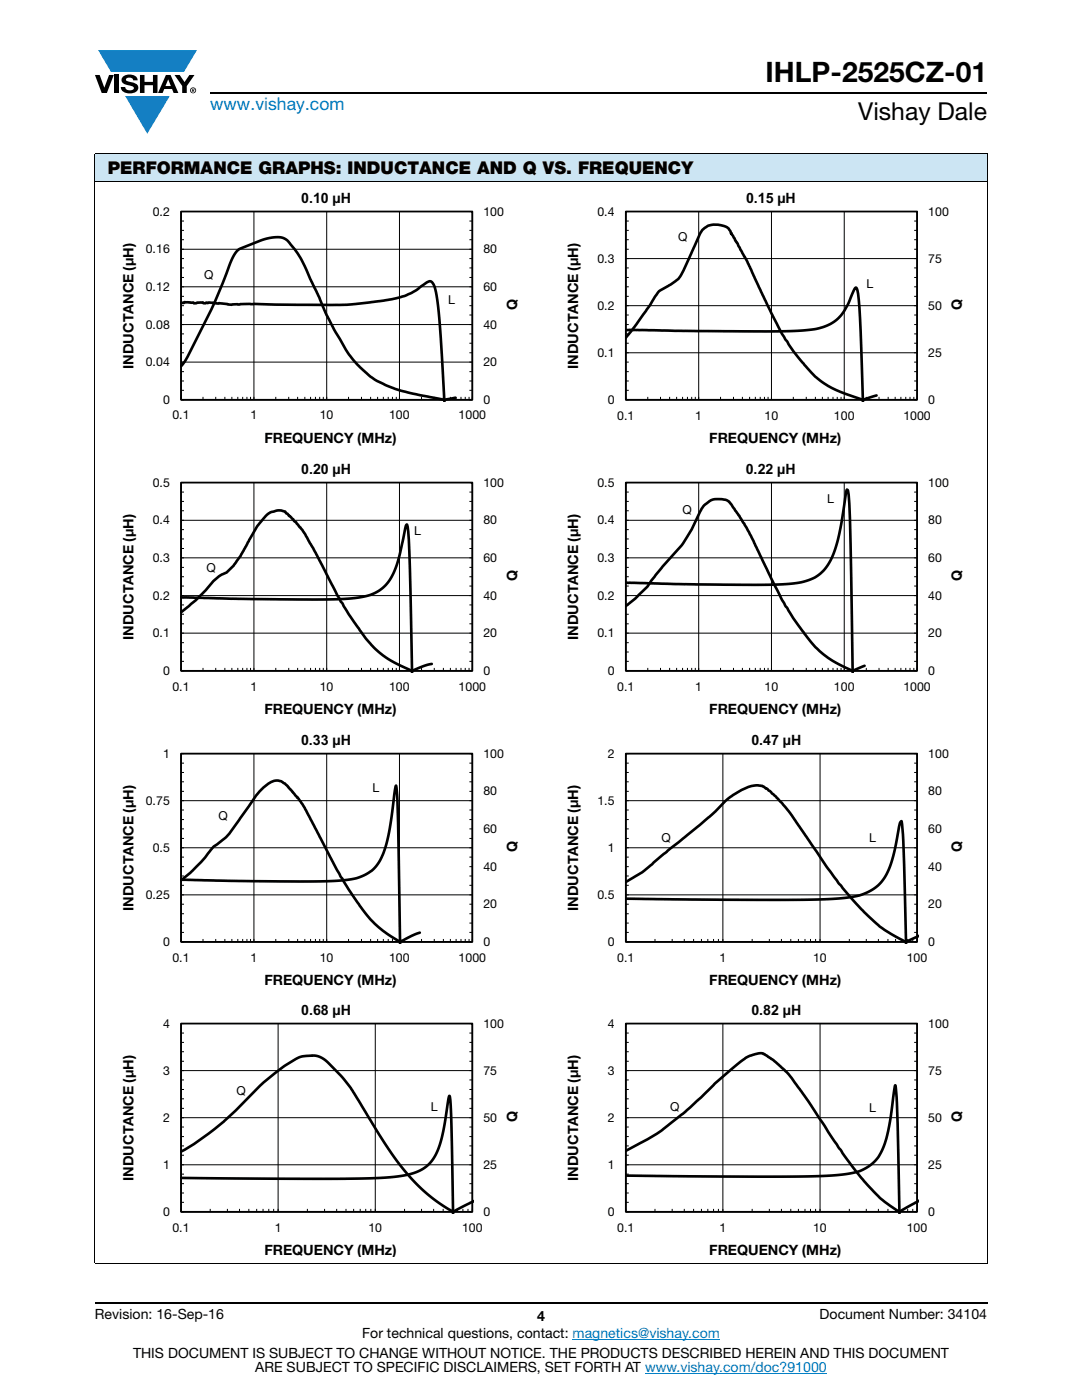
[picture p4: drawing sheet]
<svg xmlns="http://www.w3.org/2000/svg" width="216mm" height="279mm" viewBox="0 0 216 279" stroke-linecap="round" stroke-linejoin="round" font-family="sans-serif">
<g fill="#147fc3">
<path d="M19.6 10h19.7l-2.6 4.3h-1.1h-13.5z"/>
<path d="M25 19.2h8.9l-4.5 7.5z"/>
</g>
<g fill="#000">
<path d="M18.9 15h1l.9 2.5 1-2.5h.9l-1.4 3.6h-1zM22.9 15h.9v3.6h-.9zM24.6 15.3a2.1 2.1 0 0 1 2.8 .3l.1 .4h-.9a.79 .79 0 0 0-.7-.5 .79 .79 0 0 0-.8 .4l.3 .3 1 .2a1.08 1.08 0 0 1 1.2 1 1.08 1.08 0 0 1-1.1 1.2 1.73 1.73 0 0 1-2.4-1.2h.9a.96 .96 0 0 0 .8 .6 .96 .96 0 0 0 .9-.4 1.31 1.31 0 0 0-1.2-.6 1.03 1.03 0 0 1-1.1-.6 1.03 1.03 0 0 1 .2-1.1zM27.9 15h.9v1.3h1.7v-1.3h.9v3.6h-.9v-1.6h-1.7v1.6h-.9zM34.8 15h1.1l.9 1.4 1-1.4h1l-1.5 2.2v1.4h-.9v-1.4z"/>
<path d="M33.6 15.9l.5 1.3h-1.1zM33.1 15l-1.6 3.6h1l.3-.8h1.5l.3 .8h1l-1.6-3.6z"/>
<path d="M38.4 17.8h.2v.2h-.2zM38.3 17.7v.7h.1v-.3l.4 .3-.2-.3 .2-.2-.1-.2z"/>
<path d="M38.1 18a.46 .46 0 0 1 .9 0 .46 .46 0 0 1-.9 0zM37.9 18a.6 .6 0 0 0 1.2 0 .6 .6 0 0 0-1.2 0z"/>
</g>
<path d="M42 18.6h155M18.9 260h178.1" fill="none" stroke="#000" stroke-width=".36"/>
<path d="M114.3 267.3h29.3M128.7 274h36.3" fill="none" stroke="#007ec4" stroke-width=".2"/>
<path d="M18.9 30.7h178.1v5.5h-178.1z" fill="#cce5f3"/>
<path d="M18.9 30.7h178.1M18.9 36.2h178.1M18.9 30.8v221.2M197 30.8v221.2M18.9 252.1h178.1" fill="none" stroke="#000" stroke-width=".2"/>
<path d="M24.3 38h79.5v50.9h-79.5z" fill="#fff"/>
<g fill="none" stroke="#000" stroke-width=".2">
<path d="M36.1 42.2h58.2v37.6h-58.2zM36.1 57.2h58.2M36.1 49.7h58.2M36.1 59.1h.6M36.1 55.4h.6M36.1 53.5h.6M36.1 51.6h.6M36.1 47.8h.6M36.1 46h.6M36.1 44.1h.6M50.7 42.2v37.6M65.2 42.2v37.6"/>
<path d="M79.7 42.2v37.6M93.7 59.1h.6M93.7 55.4h.6M93.7 53.5h.6M93.7 51.6h.6M93.7 47.8h.6M93.7 46h.6M93.7 44.1h.6M36.1 72.3h58.2M36.1 64.8h58.2M36.1 77.9h.6M36.1 76h.6"/>
<path d="M36.1 74.2h.6M36.1 70.4h.6M36.1 68.5h.6M36.1 66.6h.6M36.1 62.9h.6M36.1 61h.6M40.5 79.2v.6M43 79.2v.6M44.9 79.2v.6M46.3 79.2v.6M47.5 79.2v.6M48.4 79.2v.6"/>
<path d="M49.3 79.2v.6M50 79.2v.6M55 79.2v.6M57.6 79.2v.6M59.4 79.2v.6M60.8 79.2v.6M62 79.2v.6M62.9 79.2v.6M63.8 79.2v.6M64.5 79.2v.6M69.5 79.2v.6M72.1 79.2v.6"/>
<path d="M74 79.2v.6M75.3 79.2v.6M76.5 79.2v.6M77.5 79.2v.6M78.3 79.2v.6M79.1 79.2v.6M84.1 79.2v.6M86.7 79.2v.6M88.5 79.2v.6M89.9 79.2v.6M91 79.2v.6M92 79.2v.6"/>
<path d="M92.8 79.2v.6M93.6 79.2v.6M93.7 77.9h.6M93.7 76h.6M93.7 74.2h.6M93.7 70.4h.6M93.7 68.5h.6M93.7 66.6h.6M93.7 62.9h.6M93.7 61h.6"/>
</g>
<path d="M36.1 42.2h58.2v37.6h-58.2z" fill="none" stroke="#000" stroke-width=".35"/>
<path d="M36.1 60.4l.5 .1 .3-.2 1.7 .1 .1 .1 1.7-.1 .2 .1h.3l.2-.1 .3 .1 .4-.1 4.4 .4 4.5-.2 4.8 .2h13.8l7.2-.8 3.1-.6 2.5-.9 2.7-1.9a1.01 1.01 0 0 1 1.1-.4 1.01 1.01 0 0 1 .7 .9l.6 2.1 .4 4.2 1.1 16.7M36.1 73.1l1.4-2 4.7-9.3 2.2-5.3 1.7-4.5 1-1.7 .7-.6 4.6-1.8 1.8-.5h1.7l.8 .2 .8 .5 2.4 3.4 3.8 7.8 1.4 3.5 1.6 3 2.9 4.9 2.2 2.6 2.1 1.8 .9 .7 2.2 1.1 1.9 .7 3.3 .9 6.2 1.2 2.5-.3" fill="none" stroke="#000" stroke-width=".53"/>
<g fill="#fff">
<path d="M89.4 58.4h1.4v2.9h-1.4z"/>
<path d="M40.7 53.4h1.9v2.9h-1.9z"/>
<path d="M113 38h79.6v50.9h-79.6z"/>
</g>
<g fill="none" stroke="#000" stroke-width=".2">
<path d="M124.9 42.2h58.1v37.6h-58.1zM124.9 59.1h.6M124.9 57.2h.6M124.9 55.4h.6M124.9 53.5h.6M124.9 49.7h.6M124.9 47.8h.6M124.9 46h.6M124.9 44.1h.6M139.4 42.2v37.6M153.9 42.2v37.6M168.5 42.2v37.6"/>
<path d="M182.4 59.1h.6M182.4 57.2h.6M182.4 55.4h.6M182.4 53.5h.6M182.4 49.7h.6M182.4 47.8h.6M182.4 46h.6M182.4 44.1h.6M183 51.6h-58.1M124.9 77.9h.6M124.9 76h.6M124.9 74.2h.6"/>
<path d="M124.9 72.3h.6M124.9 68.5h.6M124.9 66.6h.6M124.9 64.8h.6M124.9 62.9h.6M129.3 79.2v.6M131.8 79.2v.6M133.6 79.2v.6M135 79.2v.6M136.2 79.2v.6M137.2 79.2v.6M138 79.2v.6"/>
<path d="M138.7 79.2v.6M143.8 79.2v.6M146.4 79.2v.6M148.1 79.2v.6M149.6 79.2v.6M150.7 79.2v.6M151.7 79.2v.6M152.5 79.2v.6M153.3 79.2v.6M158.3 79.2v.6M160.9 79.2v.6M162.7 79.2v.6"/>
<path d="M164.1 79.2v.6M165.2 79.2v.6M166.2 79.2v.6M167.1 79.2v.6M167.8 79.2v.6M172.9 79.2v.6M175.4 79.2v.6M177.2 79.2v.6M178.6 79.2v.6M179.8 79.2v.6M180.7 79.2v.6M181.6 79.2v.6"/>
<path d="M182.3 79.2v.6M182.4 77.9h.6M182.4 76h.6M182.4 74.2h.6M182.4 72.3h.6M182.4 68.5h.6M182.4 66.6h.6M182.4 64.8h.6M182.4 62.9h.6M183 70.4h-58.1M183 61h-58.1"/>
</g>
<path d="M124.9 42.2h58.1v37.6h-58.1z" fill="none" stroke="#000" stroke-width=".35"/>
<path d="M124.9 65.9l29.1 .2 5.3-.1 3.6-.4 1.4-.3 1.4-.6 1.7-1.3 .9-1.1 .8-1.4 1.3-2.9 .4-.6a4.9 4.9 0 0 1 .6 2.9l.8 19.8M124.9 67.4l3.9-5.3 2.6-3.9 2.6-1.5 1.4-1 .3-.5 4.4-9.3 1.2-.9 .5-.1 1.5-.1 .8 .2 .7 .2 .6 .4 .5 1 .1-.1 1.2 2.1 1.9 3.6 4 8.6 2.8 5.5 2.5 4 3.5 4.1 2.1 1.8 2.8 1.6 4.1 1.5a2.19 2.19 0 0 0 2.2 .2l1.8-.6" fill="none" stroke="#000" stroke-width=".53"/>
<g fill="#fff">
<path d="M172.9 55.2h1.4v2.9h-1.4z"/>
<path d="M135.3 45.8h1.9v2.9h-1.9z"/>
<path d="M24.3 92.1h79.5v50.9h-79.5z"/>
</g>
<g fill="none" stroke="#000" stroke-width=".2">
<path d="M36.1 96.3h58.2v37.6h-58.2zM36.1 98.2h.6M50.7 96.3v37.6M65.2 96.3v37.6M79.7 96.3v37.6M93.7 98.2h.6M36.1 118.9h58.2M36.1 111.3h58.2M36.1 103.8h58.2M36.1 117h.6M36.1 115.1h.6M36.1 113.2h.6"/>
<path d="M36.1 109.5h.6M36.1 107.6h.6M36.1 105.7h.6M36.1 101.9h.6M36.1 100.1h.6M93.7 117h.6M93.7 115.1h.6M93.7 113.2h.6M93.7 109.5h.6M93.7 107.6h.6M93.7 105.7h.6M93.7 101.9h.6"/>
<path d="M93.7 100.1h.6M36.1 126.4h58.2M36.1 132h.6M36.1 130.1h.6M36.1 128.3h.6M36.1 124.5h.6M36.1 122.6h.6M36.1 120.7h.6M40.5 133.3v.6M43 133.3v.6M44.9 133.3v.6M46.3 133.3v.6"/>
<path d="M47.5 133.3v.6M48.4 133.3v.6M49.3 133.3v.6M50 133.3v.6M55 133.3v.6M57.6 133.3v.6M59.4 133.3v.6M60.8 133.3v.6M62 133.3v.6M62.9 133.3v.6M63.8 133.3v.6M64.5 133.3v.6"/>
<path d="M69.5 133.3v.6M72.1 133.3v.6M74 133.3v.6M75.3 133.3v.6M76.5 133.3v.6M77.5 133.3v.6M78.3 133.3v.6M79.1 133.3v.6M84.1 133.3v.6M86.7 133.3v.6M88.5 133.3v.6M89.9 133.3v.6"/>
<path d="M91 133.3v.6M92 133.3v.6M92.8 133.3v.6M93.6 133.3v.6M93.7 132h.6M93.7 130.1h.6M93.7 128.3h.6M93.7 124.5h.6M93.7 122.6h.6M93.7 120.7h.6"/>
</g>
<path d="M36.1 96.3h58.2v37.6h-58.2z" fill="none" stroke="#000" stroke-width=".35"/>
<path d="M36.1 119.2l13.9 .4h15.2l5.2-.2 3.5-.7 1.5-.7 1.1-.8 1-1.1 .8-1.2 1.2-3.2 1.4-6.5 .2-.5 .4 1.4 .2 4.2 .5 23.9M36.1 122.2l3-2.4 1.9-2 1.7-1.9 1.1-.9 1.4-.7 1.4-1.4 1.4-2 3.3-5.8 1.7-2.1 1.2-.8 1.2-.3h.8l.7 .2 .2 .3 1.4 1.3 2.3 2.8 2.5 4.3 4.7 9.2 1.6 2.7 3.4 4.7 1.7 1.9 1.8 1.5 2.1 1.4 2.4 1.1a1.74 1.74 0 0 0 2.2 .2l1.7-.7 1.3-.3" fill="none" stroke="#000" stroke-width=".53"/>
<g fill="#fff">
<path d="M82.7 104.4h1.4v2.9h-1.4z"/>
<path d="M41.2 111.7h1.9v3h-1.9z"/>
<path d="M113 92.1h79.6v50.9h-79.6z"/>
</g>
<g fill="none" stroke="#000" stroke-width=".2">
<path d="M124.9 96.3h58.1v37.6h-58.1zM124.9 98.2h.6M139.4 96.3v37.6M153.9 96.3v37.6M168.5 96.3v37.6M182.4 98.2h.6M124.9 117h.6M124.9 115.1h.6M124.9 113.2h.6M124.9 109.5h.6M124.9 107.6h.6M124.9 105.7h.6"/>
<path d="M124.9 101.9h.6M124.9 100.1h.6M182.4 117h.6M182.4 115.1h.6M182.4 113.2h.6M182.4 109.5h.6M182.4 107.6h.6M182.4 105.7h.6M182.4 101.9h.6M182.4 100.1h.6M183 118.9h-58.1M183 111.3h-58.1"/>
<path d="M183 103.8h-58.1M124.9 132h.6M124.9 130.1h.6M124.9 128.3h.6M124.9 124.5h.6M124.9 122.6h.6M124.9 120.7h.6M129.3 133.3v.6M131.8 133.3v.6M133.6 133.3v.6M135 133.3v.6M136.2 133.3v.6"/>
<path d="M137.2 133.3v.6M138 133.3v.6M138.7 133.3v.6M143.8 133.3v.6M146.4 133.3v.6M148.1 133.3v.6M149.6 133.3v.6M150.7 133.3v.6M151.7 133.3v.6M152.5 133.3v.6M153.3 133.3v.6M158.3 133.3v.6"/>
<path d="M160.9 133.3v.6M162.7 133.3v.6M164.1 133.3v.6M165.2 133.3v.6M166.2 133.3v.6M167.1 133.3v.6M167.8 133.3v.6M172.9 133.3v.6M175.4 133.3v.6M177.2 133.3v.6M178.6 133.3v.6M179.8 133.3v.6"/>
<path d="M180.7 133.3v.6M181.6 133.3v.6M182.3 133.3v.6M182.4 132h.6M182.4 130.1h.6M182.4 128.3h.6M182.4 124.5h.6M182.4 122.6h.6M182.4 120.7h.6M183 126.4h-58.1"/>
</g>
<path d="M124.9 96.3h58.1v37.6h-58.1z" fill="none" stroke="#000" stroke-width=".35"/>
<path d="M124.9 116.3l14.4 .3 14.6 .1 5.1-.3 2.9-.8 1.3-.8 1.2-1 .9-1.3 .9-1.8 1.2-4 1.5-8.6 .1-.4h.1l.3 2.1 .2 4.6 .5 29.8M124.9 121l1.9-1.5 2.4-2.4 3-4 3.8-4.3 2-3.1 1.7-3.6 .8-1.3 1.1-.8 .7-.3 1.3-.1 1.2 .1 .7 .4 .4 .5 2.6 3.9 1.9 3.6 5.7 11.7 3 4.7 2.8 3.8 1.7 1.7 2.3 1.7 2.9 1.6a2.04 2.04 0 0 0 2 .3l1.7-.7" fill="none" stroke="#000" stroke-width=".53"/>
<g fill="#fff">
<path d="M165.1 98.1h1.4v2.9h-1.4z"/>
<path d="M136.2 100.2h1.9v2.9h-1.9z"/>
<path d="M24.3 146.2h79.5v50.9h-79.5z"/>
</g>
<g fill="none" stroke="#000" stroke-width=".2">
<path d="M36.1 150.4h58.2v37.6h-58.2zM36.1 159.8h58.2M36.1 157.9h.6M36.1 156h.6M36.1 154.2h.6M36.1 152.3h.6M50.7 150.4v37.6M65.2 150.4v37.6M79.7 150.4v37.6M93.7 157.9h.6M93.7 156h.6M93.7 154.2h.6"/>
<path d="M93.7 152.3h.6M36.1 178.6h58.2M36.1 169.2h58.2M36.1 176.7h.6M36.1 174.8h.6M36.1 173h.6M36.1 171.1h.6M36.1 167.3h.6M36.1 165.4h.6M36.1 163.6h.6M36.1 161.7h.6M93.7 176.7h.6"/>
<path d="M93.7 174.8h.6M93.7 173h.6M93.7 171.1h.6M93.7 167.3h.6M93.7 165.4h.6M93.7 163.6h.6M93.7 161.7h.6M36.1 186.1h.6M36.1 184.2h.6M36.1 182.4h.6M36.1 180.5h.6M40.5 187.4v.6"/>
<path d="M43 187.4v.6M44.9 187.4v.6M46.3 187.4v.6M47.5 187.4v.6M48.4 187.4v.6M49.3 187.4v.6M50 187.4v.6M55 187.4v.6M57.6 187.4v.6M59.4 187.4v.6M60.8 187.4v.6M62 187.4v.6"/>
<path d="M62.9 187.4v.6M63.8 187.4v.6M64.5 187.4v.6M69.5 187.4v.6M72.1 187.4v.6M74 187.4v.6M75.3 187.4v.6M76.5 187.4v.6M77.5 187.4v.6M78.3 187.4v.6M79.1 187.4v.6M84.1 187.4v.6"/>
<path d="M86.7 187.4v.6M88.5 187.4v.6M89.9 187.4v.6M91 187.4v.6M92 187.4v.6M92.8 187.4v.6M93.6 187.4v.6M93.7 186.1h.6M93.7 184.2h.6M93.7 182.4h.6M93.7 180.5h.6"/>
</g>
<path d="M36.1 150.4h58.2v37.6h-58.2z" fill="none" stroke="#000" stroke-width=".35"/>
<path d="M36.1 175.6l14.3 .3h13.7l5.2-.3 1.8-.3 1.1-.4 1.9-1.1 .7-.6 1-1.4 .8-1.7 .5-1.8 .6-2.7 1.3-8.8 .2 1.7 .2 3.9 .4 25.9M36.1 175.7l1.8-1.5 2.2-2.1 2.6-3.2 2.3-1.7 .7-.8 5.4-7.6 1.4-1.6 1.1-.8 1-.5 .9-.1 .5 .1 1.4 1 2 2.2 1 1.4 7.6 14.5 3.8 5.8 1.9 2.4 1.1 1.2 1.7 1.4 1.9 1.3a2.31 2.31 0 0 0 1.8 .6l3.6-1.6" fill="none" stroke="#000" stroke-width=".53"/>
<g fill="#fff">
<path d="M74.3 155.6h1.4v2.9h-1.4z"/>
<path d="M43.6 161.3h1.9v2.9h-1.9z"/>
<path d="M113 146.2h79.6v50.9h-79.6z"/>
</g>
<g fill="none" stroke="#000" stroke-width=".2">
<path d="M124.9 150.4h58.1v37.6h-58.1zM124.9 157.9h.6M124.9 156h.6M124.9 154.2h.6M124.9 152.3h.6M144.2 150.4v37.6M163.6 150.4v37.6M182.4 157.9h.6M182.4 156h.6M182.4 154.2h.6M182.4 152.3h.6M183 159.8h-58.1"/>
<path d="M124.9 176.7h.6M124.9 174.8h.6M124.9 173h.6M124.9 171.1h.6M124.9 167.3h.6M124.9 165.4h.6M124.9 163.6h.6M124.9 161.7h.6M182.4 176.7h.6M182.4 174.8h.6M182.4 173h.6M182.4 171.1h.6"/>
<path d="M182.4 167.3h.6M182.4 165.4h.6M182.4 163.6h.6M182.4 161.7h.6M183 178.6h-58.1M183 169.2h-58.1M124.9 186.1h.6M124.9 184.2h.6M124.9 182.4h.6M124.9 180.5h.6M130.7 187.4v.6M134.1 187.4v.6"/>
<path d="M136.5 187.4v.6M138.4 187.4v.6M140 187.4v.6M141.2 187.4v.6M142.4 187.4v.6M143.4 187.4v.6M150.1 187.4v.6M153.5 187.4v.6M155.9 187.4v.6M157.8 187.4v.6M159.3 187.4v.6M160.6 187.4v.6"/>
<path d="M161.7 187.4v.6M162.7 187.4v.6M169.5 187.4v.6M172.9 187.4v.6M175.3 187.4v.6M177.2 187.4v.6M178.7 187.4v.6M180 187.4v.6M181.1 187.4v.6M182.1 187.4v.6M182.4 186.1h.6M182.4 184.2h.6"/>
<path d="M182.4 182.4h.6M182.4 180.5h.6"/>
</g>
<path d="M124.9 150.4h58.1v37.6h-58.1z" fill="none" stroke="#000" stroke-width=".35"/>
<path d="M124.9 179.4l29.5 .2 12.1-.2 3.2-.4 2.3-.5 2.3-1.1 1.6-1.5a18.1 18.1 0 0 0 3.1-8.5l.5-2.8 .3-.7 .3 1.2 .2 3.7 .5 19.5M124.9 176l3.7-2.3 12.9-10.6 4.2-4.1 2.2-1.3 1.4-.6 1.6-.4 1.1 .1 1.1 .6 1.7 1.6 2.6 2.9 7.6 11.1 2.4 3.3 3.4 3.9 1.7 1.9 3 2.8 4.4 2.7a1.81 1.81 0 0 0 2.2-.3l1.2-.5" fill="none" stroke="#000" stroke-width=".53"/>
<g fill="#fff">
<path d="M173.4 165.7h1.4v2.9h-1.4z"/>
<path d="M132 165.7h1.9v2.9h-1.9z"/>
<path d="M24.3 200.2h79.5v50.6h-79.5z"/>
</g>
<g fill="none" stroke="#000" stroke-width=".2">
<path d="M36.1 204.3h58.2v37.5h-58.2zM36.1 213.7h58.2M36.1 219.3h.6M36.1 217.4h.6M36.1 215.5h.6M36.1 211.8h.6M36.1 209.9h.6M36.1 208h.6M36.1 206.2h.6M55.5 204.3v37.5M74.9 204.3v37.5M93.7 219.3h.6"/>
<path d="M93.7 217.4h.6M93.7 215.5h.6M93.7 211.8h.6M93.7 209.9h.6M93.7 208h.6M93.7 206.2h.6M36.1 232.5h58.2M36.1 223.1h58.2M36.1 240h.6M36.1 238.1h.6M36.1 236.2h.6M36.1 234.3h.6"/>
<path d="M36.1 230.6h.6M36.1 228.7h.6M36.1 226.8h.6M36.1 224.9h.6M36.1 221.2h.6M93.7 240h.6M93.7 238.1h.6M93.7 236.2h.6M93.7 234.3h.6M93.7 230.6h.6M93.7 228.7h.6M93.7 226.8h.6"/>
<path d="M93.7 224.9h.6M93.7 221.2h.6M41.9 241.3v.5M45.4 241.3v.5M47.8 241.3v.5M49.7 241.3v.5M51.2 241.3v.5M52.5 241.3v.5M53.6 241.3v.5M54.6 241.3v.5M61.3 241.3v.5M64.8 241.3v.5"/>
<path d="M67.2 241.3v.5M69 241.3v.5M70.6 241.3v.5M71.9 241.3v.5M73 241.3v.5M74 241.3v.5M80.7 241.3v.5M84.1 241.3v.5M86.5 241.3v.5M88.4 241.3v.5M90 241.3v.5M91.3 241.3v.5"/>
<path d="M92.4 241.3v.5M93.4 241.3v.5"/>
</g>
<path d="M36.1 204.3h58.2v37.5h-58.2z" fill="none" stroke="#000" stroke-width=".35"/>
<path d="M36.1 235.1l36 .1 6.4-.3 3.8-.7 1.6-.7 1.2-.8 1.1-1 .8-1.4 .7-1.6 .5-2 1.5-8 .2 1.1 .1 3.7 .4 18.7M36.1 229.8l2.6-1.5 5.9-4.4 8-7.9 4.2-3.3 3.2-1.8 2.3-.3 .8 .1 1.1 .4 .9 .7 3.7 3.7 1.2 1.6 5.8 9.5 2.8 4.2 2.6 3.4 3 3.2 2.9 2.3 3.3 2.1 4.1-2.1" fill="none" stroke="#000" stroke-width=".53"/>
<g fill="#fff">
<path d="M86 219.3h1.4v2.9h-1.4z"/>
<path d="M47.2 216.1h1.9v2.9h-1.9z"/>
<path d="M113 200.1h79.6v50.8h-79.6z"/>
</g>
<g fill="none" stroke="#000" stroke-width=".2">
<path d="M124.9 204.3h58.1v37.5h-58.1zM124.9 219.3h.6M124.9 217.4h.6M124.9 215.5h.6M124.9 211.8h.6M124.9 209.9h.6M124.9 208h.6M124.9 206.2h.6M144.2 204.3v37.5M163.6 204.3v37.5M182.4 219.3h.6M182.4 217.4h.6"/>
<path d="M182.4 215.5h.6M182.4 211.8h.6M182.4 209.9h.6M182.4 208h.6M182.4 206.2h.6M183 213.7h-58.1M124.9 240h.6M124.9 238.1h.6M124.9 236.2h.6M124.9 234.3h.6M124.9 230.6h.6M124.9 228.7h.6"/>
<path d="M124.9 226.8h.6M124.9 224.9h.6M124.9 221.2h.6M182.4 240h.6M182.4 238.1h.6M182.4 236.2h.6M182.4 234.3h.6M182.4 230.6h.6M182.4 228.7h.6M182.4 226.8h.6M182.4 224.9h.6M182.4 221.2h.6"/>
<path d="M183 232.5h-58.1M183 223.1h-58.1M130.7 241.3v.5M134.1 241.3v.5M136.5 241.3v.5M138.4 241.3v.5M140 241.3v.5M141.2 241.3v.5M142.4 241.3v.5M143.4 241.3v.5M150.1 241.3v.5M153.5 241.3v.5"/>
<path d="M155.9 241.3v.5M157.8 241.3v.5M159.3 241.3v.5M160.6 241.3v.5M161.7 241.3v.5M162.7 241.3v.5M169.5 241.3v.5M172.9 241.3v.5M175.3 241.3v.5M177.2 241.3v.5M178.7 241.3v.5M180 241.3v.5"/>
<path d="M181.1 241.3v.5M182.1 241.3v.5"/>
</g>
<path d="M124.9 204.3h58.1v37.5h-58.1z" fill="none" stroke="#000" stroke-width=".35"/>
<path d="M124.9 234.6l30.5 .2h6.9l4.5-.3 3.1-.4 2.1-.6 2.2-1.4 1.3-1.6a23.4 23.4 0 0 0 2.4-9.1l.7-4.8 .2 1.3 .2 3.9 .5 20.4M124.9 229.7l4.4-2.4 2.8-1.8 4.5-3.5 3.3-3 2.9-2.9 5.9-4.9 2-.8 1.4-.2 2.3 1.4 2.9 2.8 4 5.4 6.1 9.2 3.4 4.7 1.7 2.1 3 3.2 3.2 2.4a1.11 1.11 0 0 0 1.7-.1l2.9-1.6" fill="none" stroke="#000" stroke-width=".53"/>
<g fill="#fff">
<path d="M173.4 219.6h1.4v2.9h-1.4z"/>
<path d="M133.7 219.3h1.9v2.9h-1.9z"/>
</g>
<text font-size="5.6" x="152.8" y="16.4">IHLP-2525CZ-01</text>
<text font-size="4.9" x="171.3" y="24">Vishay Dale</text>
<text font-size="3.5" fill="#007ec4" x="42" y="21.9">www.vishay.com</text>
<text font-size="3.5" x="21.5" y="34.8">PERFORMANCE GRAPHS: INDUCTANCE AND Q VS. FREQUENCY</text>
<g font-size="2.8">
<text x="60.1" y="40.4">0.10 µH</text>
<text x="148.9" y="40.4">0.15 µH</text>
<text x="103.2" y="61.9" transform="rotate(-90 103.2 61.9)">Q</text>
<text x="191.9" y="61.9" transform="rotate(-90 191.9 61.9)">Q</text>
<text x="26.6" y="73.6" transform="rotate(-90 26.6 73.6)">INDUCTANCE (μH)</text>
<text x="115.4" y="73.6" transform="rotate(-90 115.4 73.6)">INDUCTANCE (μH)</text>
<text x="52.8" y="88.3">FREQUENCY (MHz)</text>
<text x="141.5" y="88.3">FREQUENCY (MHz)</text>
<text x="60.1" y="94.5">0.20 µH</text>
<text x="148.8" y="94.5">0.22 µH</text>
<text x="103.2" y="116" transform="rotate(-90 103.2 116)">Q</text>
<text x="191.9" y="116" transform="rotate(-90 191.9 116)">Q</text>
<text x="26.6" y="127.7" transform="rotate(-90 26.6 127.7)">INDUCTANCE (μH)</text>
<text x="115.4" y="127.7" transform="rotate(-90 115.4 127.7)">INDUCTANCE (μH)</text>
<text x="52.8" y="142.4">FREQUENCY (MHz)</text>
<text x="141.5" y="142.4">FREQUENCY (MHz)</text>
<text x="60.1" y="148.6">0.33 µH</text>
<text x="149.9" y="148.6">0.47 µH</text>
<text x="103.2" y="170.1" transform="rotate(-90 103.2 170.1)">Q</text>
<text x="191.9" y="170.1" transform="rotate(-90 191.9 170.1)">Q</text>
<text x="26.6" y="181.8" transform="rotate(-90 26.6 181.8)">INDUCTANCE (μH)</text>
<text x="115.4" y="181.8" transform="rotate(-90 115.4 181.8)">INDUCTANCE (μH)</text>
<text x="52.8" y="196.5">FREQUENCY (MHz)</text>
<text x="141.5" y="196.5">FREQUENCY (MHz)</text>
<text x="60.1" y="202.5">0.68 µH</text>
<text x="149.9" y="202.5">0.82 µH</text>
<text x="103.2" y="224" transform="rotate(-90 103.2 224)">Q</text>
<text x="191.9" y="224" transform="rotate(-90 191.9 224)">Q</text>
<text x="26.6" y="235.7" transform="rotate(-90 26.6 235.7)">INDUCTANCE (μH)</text>
<text x="115.4" y="235.7" transform="rotate(-90 115.4 235.7)">INDUCTANCE (μH)</text>
<text x="52.8" y="250.4">FREQUENCY (MHz)</text>
<text x="141.5" y="250.4">FREQUENCY (MHz)</text>
<text x="18.9" y="263.3">Revision: 16-Sep-16</text>
<text x="107.2" y="263.6">4</text>
<text x="163.6" y="263.3">Document Number: 34104</text>
<text x="72.3" y="267.1">For technical questions, contact: magnetics@vishay.com</text>
<text x="26.5" y="271">THIS DOCUMENT IS SUBJECT TO CHANGE WITHOUT NOTICE. THE PRODUCTS DESCRIBED HEREIN AND THIS DOCUMENT</text>
<text x="50.9" y="273.8">ARE SUBJECT TO SPECIFIC DISCLAIMERS, SET FORTH AT www.vishay.com/doc?91000</text>
</g>
<g font-size="2.5">
<text x="30.5" y="43">0.2</text>
<text x="96.5" y="43">100</text>
<text x="119.2" y="43">0.4</text>
<text x="185.2" y="43">100</text>
<text x="29.1" y="50.5">0.16</text>
<text x="96.5" y="50.6">80</text>
<text x="119.2" y="52.4">0.3</text>
<text x="135.3" y="48.2">Q</text>
<text x="185.2" y="52.4">75</text>
<text x="29.1" y="58.1">0.12</text>
<text x="40.7" y="55.7">Q</text>
<text x="96.5" y="58.1">60</text>
<text x="172.9" y="57.6">L</text>
<text x="29.1" y="65.6">0.08</text>
<text x="89.4" y="60.7">L</text>
<text x="96.5" y="65.6">40</text>
<text x="119.2" y="61.8">0.2</text>
<text x="185.2" y="61.8">50</text>
<text x="119.2" y="71.2">0.1</text>
<text x="185.2" y="71.2">25</text>
<text x="29.1" y="73.1">0.04</text>
<text x="96.5" y="73.1">20</text>
<text x="32.5" y="80.6">0</text>
<text x="34.4" y="83.7">0.1</text>
<text x="50" y="83.7">1</text>
<text x="63.8" y="83.7">10</text>
<text x="77.7" y="83.7">100</text>
<text x="91.5" y="83.7">1000</text>
<text x="96.5" y="80.6">0</text>
<text x="121.3" y="80.6">0</text>
<text x="123.2" y="83.7">0.1</text>
<text x="138.7" y="83.7">1</text>
<text x="152.6" y="83.7">10</text>
<text x="166.4" y="83.7">100</text>
<text x="180.3" y="83.7">1000</text>
<text x="185.2" y="80.6">0</text>
<text x="30.5" y="97.1">0.5</text>
<text x="96.5" y="97.1">100</text>
<text x="119.2" y="97.1">0.5</text>
<text x="165.1" y="100.4">L</text>
<text x="185.2" y="97.1">100</text>
<text x="30.5" y="104.6">0.4</text>
<text x="82.7" y="106.8">L</text>
<text x="96.5" y="104.6">80</text>
<text x="119.2" y="104.6">0.4</text>
<text x="136.2" y="102.5">Q</text>
<text x="185.2" y="104.6">80</text>
<text x="30.5" y="112.2">0.3</text>
<text x="96.5" y="112.2">60</text>
<text x="119.2" y="112.2">0.3</text>
<text x="185.2" y="112.2">60</text>
<text x="30.5" y="119.7">0.2</text>
<text x="41.2" y="114.1">Q</text>
<text x="96.5" y="119.7">40</text>
<text x="119.2" y="119.7">0.2</text>
<text x="185.2" y="119.7">40</text>
<text x="30.5" y="127.2">0.1</text>
<text x="96.5" y="127.2">20</text>
<text x="119.2" y="127.2">0.1</text>
<text x="185.2" y="127.2">20</text>
<text x="32.5" y="134.7">0</text>
<text x="34.4" y="137.8">0.1</text>
<text x="50" y="137.8">1</text>
<text x="63.8" y="137.8">10</text>
<text x="77.7" y="137.8">100</text>
<text x="91.5" y="137.8">1000</text>
<text x="96.5" y="134.7">0</text>
<text x="121.3" y="134.7">0</text>
<text x="123.2" y="137.8">0.1</text>
<text x="138.7" y="137.8">1</text>
<text x="152.6" y="137.8">10</text>
<text x="166.4" y="137.8">100</text>
<text x="180.3" y="137.8">1000</text>
<text x="185.2" y="134.7">0</text>
<text x="32.5" y="151.2">1</text>
<text x="96.5" y="151.2">100</text>
<text x="121.3" y="151.2">2</text>
<text x="185.2" y="151.2">100</text>
<text x="29.1" y="160.6">0.75</text>
<text x="74.3" y="158">L</text>
<text x="96.5" y="158.7">80</text>
<text x="119.2" y="160.6">1.5</text>
<text x="185.2" y="158.7">80</text>
<text x="43.6" y="163.7">Q</text>
<text x="96.5" y="166.3">60</text>
<text x="185.2" y="166.3">60</text>
<text x="30.5" y="170">0.5</text>
<text x="96.5" y="173.8">40</text>
<text x="121.3" y="170">1</text>
<text x="132" y="168.1">Q</text>
<text x="173.4" y="168.1">L</text>
<text x="185.2" y="173.8">40</text>
<text x="29.1" y="179.4">0.25</text>
<text x="119.2" y="179.4">0.5</text>
<text x="96.5" y="181.3">20</text>
<text x="185.2" y="181.3">20</text>
<text x="32.5" y="188.8">0</text>
<text x="34.4" y="191.9">0.1</text>
<text x="50" y="191.9">1</text>
<text x="63.8" y="191.9">10</text>
<text x="77.7" y="191.9">100</text>
<text x="91.5" y="191.9">1000</text>
<text x="96.5" y="188.8">0</text>
<text x="121.3" y="188.8">0</text>
<text x="123.2" y="191.9">0.1</text>
<text x="143.6" y="191.9">1</text>
<text x="162.3" y="191.9">10</text>
<text x="180.9" y="191.9">100</text>
<text x="185.2" y="188.8">0</text>
<text x="32.5" y="205.1">4</text>
<text x="96.5" y="205.1">100</text>
<text x="121.3" y="205.1">4</text>
<text x="185.2" y="205.1">100</text>
<text x="32.5" y="214.5">3</text>
<text x="96.5" y="214.5">75</text>
<text x="121.3" y="214.5">3</text>
<text x="185.2" y="214.5">75</text>
<text x="47.2" y="218.4">Q</text>
<text x="86" y="221.7">L</text>
<text x="133.7" y="221.7">Q</text>
<text x="173.4" y="222">L</text>
<text x="32.5" y="223.9">2</text>
<text x="96.5" y="223.9">50</text>
<text x="121.3" y="223.9">2</text>
<text x="185.2" y="223.9">50</text>
<text x="32.5" y="233.3">1</text>
<text x="96.5" y="233.3">25</text>
<text x="121.3" y="233.3">1</text>
<text x="185.2" y="233.3">25</text>
<text x="32.5" y="242.7">0</text>
<text x="34.4" y="245.8">0.1</text>
<text x="54.8" y="245.8">1</text>
<text x="73.5" y="245.8">10</text>
<text x="92.2" y="245.8">100</text>
<text x="96.5" y="242.7">0</text>
<text x="121.3" y="242.7">0</text>
<text x="123.2" y="245.8">0.1</text>
<text x="143.6" y="245.8">1</text>
<text x="162.3" y="245.8">10</text>
<text x="180.9" y="245.8">100</text>
<text x="185.2" y="242.7">0</text>
</g>
</svg>
